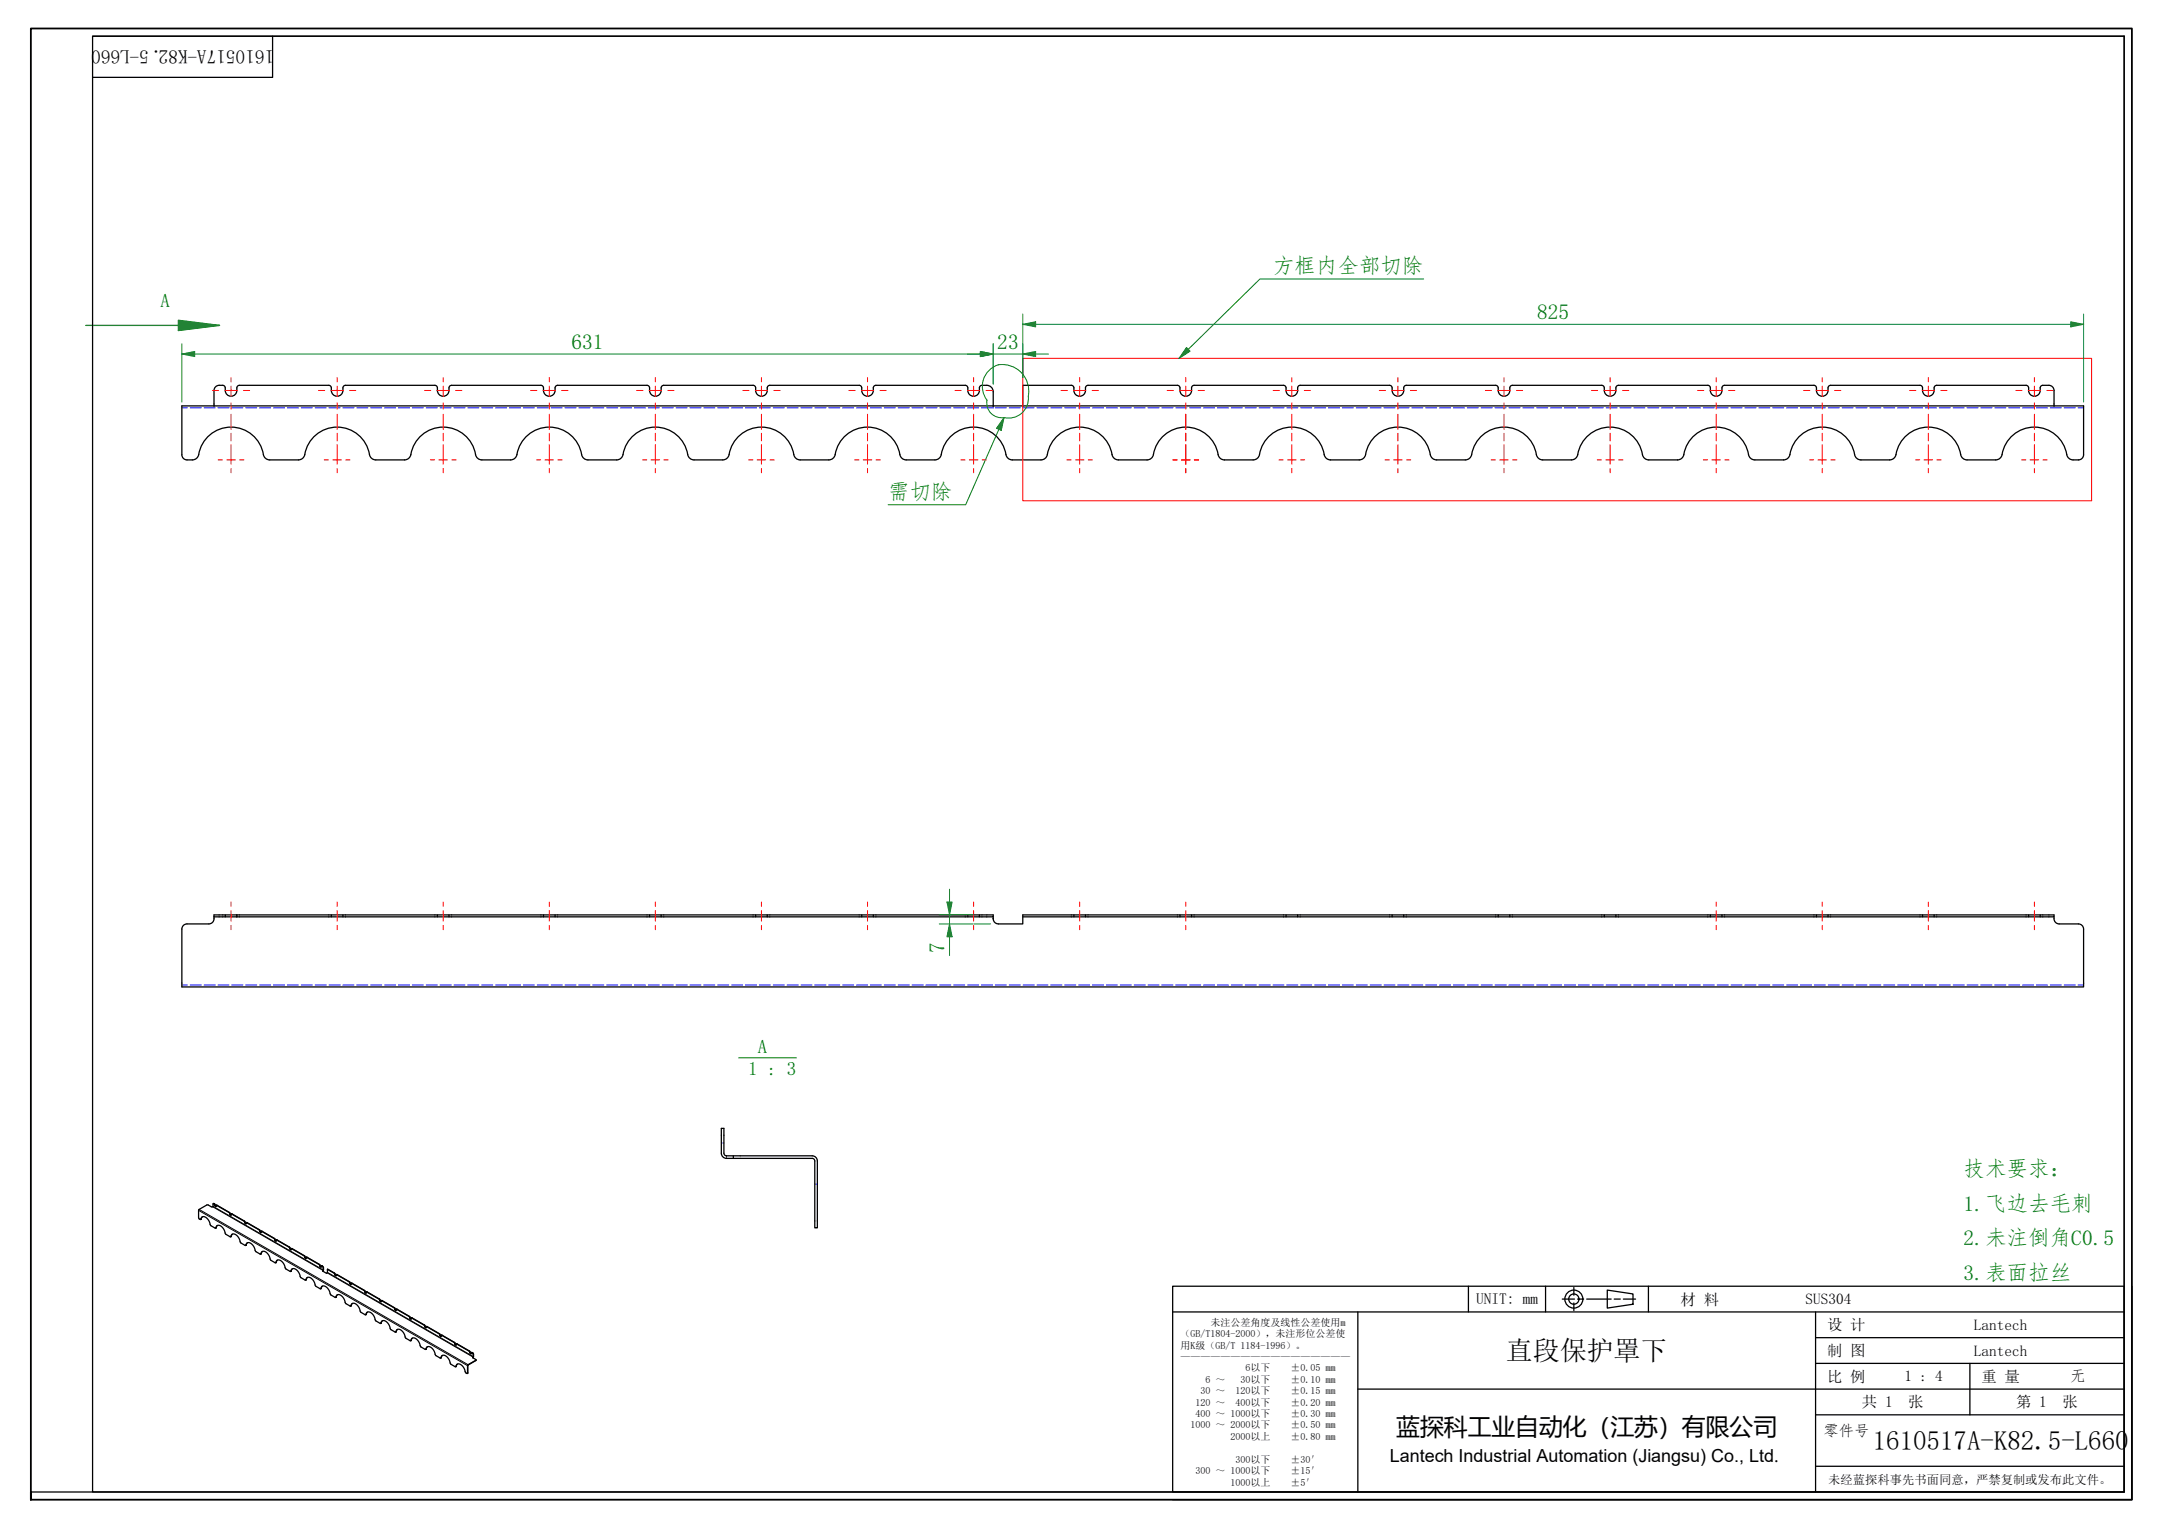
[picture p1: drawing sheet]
<svg xmlns="http://www.w3.org/2000/svg" width="420mm" height="297mm" viewBox="0 0 420 297" stroke-linecap="round" stroke-linejoin="round" font-family="sans-serif">
<g fill="none" stroke="#00f" stroke-width=".19">
<path d="M35.4 79.3h1M37 79.3h2.1M39.7 79.3h2.1M41.6 78.9v.1M41.6 79.2v.1M42.4 79.3h2.1M45.1 79.3h2.1M47.8 79.3h2.1M50.5 79.3h2.1M53.2 79.3h2.1M55.9 79.3h2.1M58.6 79.3h2.1"/>
<path d="M61.3 79.3h2.1M64 79.3h2.1M66.7 79.3h2.1M69.4 79.3h2.1M72.1 79.3h2.1M74.8 79.3h2.1M77.5 79.3h2.1M80.2 79.3h2.1M82.9 79.3h2.1M85.6 79.3h2.1M88.3 79.3h2.1M91 79.3h2.1"/>
<path d="M93.7 79.3h2.1M96.4 79.3h2.1M99.1 79.3h2.1M101.8 79.3h2.1M104.4 79.3h2.2M107.1 79.3h2.2M109.8 79.3h2.2M112.5 79.3h2.2M115.2 79.3h2.2M117.9 79.3h2.2M120.6 79.3h2.2M123.3 79.3h2.2"/>
<path d="M126 79.3h2.2M128.7 79.3h2.2M131.4 79.3h2.2M134.1 79.3h2.2M136.8 79.3h2.2M139.5 79.3h2.2M142.2 79.3h2.2M144.9 79.3h2.2M147.6 79.3h2.2M150.3 79.3h2.2M153 79.3h2.2M155.7 79.3h2.2"/>
<path d="M158.4 79.3h2.2M161.1 79.3h2.2M163.8 79.3h2.2M166.5 79.3h2.2M169.2 79.3h2.2M171.9 79.3h2.2M174.6 79.3h2.2M177.3 79.3h2.2M180 79.3h2.2M182.7 79.3h2.2M185.4 79.3h2.2M188.1 79.3h2.2"/>
<path d="M190.8 79.3h2.2M193.1 79.2v.1zM193.1 78.9v.1M193.5 79.3h2.2M196.2 79.3h2.2M198.9 78.9v.1M198.9 79.2v.1M198.9 79.3h2.2M201.6 79.3h2.2M204.3 79.3h2.2M207 79.3h2.2M209.7 79.3h2.2"/>
<path d="M212.4 79.3h2.2M215.1 79.3h2.2M217.8 79.3h2.2M220.5 79.3h2.2M223.2 79.3h2.2M225.9 79.3h2.2M228.6 79.3h2.2M231.3 79.3h2.2M234 79.3h2.2M236.7 79.3h2.2M239.4 79.3h2.2M242.1 79.3h2.2"/>
<path d="M244.8 79.3h2.2M247.5 79.3h2.2M250.2 79.3h2.2M252.9 79.3h2.2M255.6 79.3h2.1M258.3 79.3h2.1M261 79.3h2.1M263.7 79.3h2.1M266.4 79.3h2.1M269.1 79.3h2.1M271.8 79.3h2.1M274.5 79.3h2.1"/>
<path d="M277.2 79.3h2.1M279.9 79.3h2.1M282.6 79.3h2.1M285.3 79.3h2.1M288 79.3h2.1M290.7 79.3h2.1M293.4 79.3h2.1M296.1 79.3h2.1M298.8 79.3h2.1M301.5 79.3h2.1M304.2 79.3h2.1M306.9 79.3h2.1"/>
<path d="M309.6 79.3h2.1M312.3 79.3h2.1M315 79.3h2.1M317.7 79.3h2.1M320.4 79.3h2.1M323.1 79.3h2.1M325.8 79.3h2.1M328.5 79.3h2.1M331.2 79.3h2.1M333.9 79.3h2.1M336.6 79.3h2.1M339.3 79.3h2.1"/>
<path d="M342 79.3h2.1M344.7 79.3h2.1M347.4 79.3h2.1M350.1 79.3h2.1M352.8 79.3h2.1M355.4 79.3h2.2M358.1 79.3h2.2M360.8 79.3h2.2M363.5 79.3h2.2M366.2 79.3h2.2M368.9 79.3h2.2M371.6 79.3h2.2"/>
<path d="M374.3 79.3h2.2M377 79.3h2.2M379.7 79.3h2.2M382.4 79.3h2.2M385.1 79.3h2.2M387.8 79.3h2.2M390.5 79.3h2.2M393.2 79.3h2.2M395.9 79.3h2.2M398.6 79.3h2.2M399.4 78.9v.1M399.4 79.2v.1"/>
<path d="M401.3 79.3h2.2M404 79.3h1.1M35.4 191.5h1M37 191.5h2.1M39.7 191.5h2.1M42.4 191.5h2.1M45.1 191.5h2.1M47.8 191.5h2.1M50.5 191.5h2.1M53.2 191.5h2.1M55.9 191.5h2.1M58.6 191.5h2.1"/>
<path d="M61.3 191.5h2.1M64 191.5h2.1M66.7 191.5h2.1M69.4 191.5h2.1M72.1 191.5h2.1M74.8 191.5h2.1M77.5 191.5h2.1M80.2 191.5h2.1M82.9 191.5h2.1M85.6 191.5h2.1M88.3 191.5h2.1M91 191.5h2.1"/>
<path d="M93.7 191.5h2.1M96.4 191.5h2.1M99.1 191.5h2.1M101.8 191.5h2.1M104.4 191.5h2.2M107.1 191.5h2.2M109.8 191.5h2.2M112.5 191.5h2.2M115.2 191.5h2.2M117.9 191.5h2.2M120.6 191.5h2.2M123.3 191.5h2.2"/>
<path d="M126 191.5h2.2M128.7 191.5h2.2M131.4 191.5h2.2M134.1 191.5h2.2M136.8 191.5h2.2M139.5 191.5h2.2M142.2 191.5h2.2M144.9 191.5h2.2M147.6 191.5h2.2M150.3 191.5h2.2M153 191.5h2.2M155.7 191.5h2.2"/>
<path d="M158.4 191.5h2.2M161.1 191.5h2.2M163.8 191.5h2.2M166.5 191.5h2.2M169.2 191.5h2.2M171.9 191.5h2.2M174.6 191.5h2.2M177.3 191.5h2.2M180 191.5h2.2M182.7 191.5h2.2M185.4 191.5h2.2M188.1 191.5h2.2"/>
<path d="M190.8 191.5h2.2M193.5 191.5h2.2M196.2 191.5h2.2M198.9 191.5h2.2M201.6 191.5h2.2M204.3 191.5h2.2M207 191.5h2.2M209.7 191.5h2.2M212.4 191.5h2.2M215.1 191.5h2.2M217.8 191.5h2.2M220.5 191.5h2.2"/>
<path d="M223.2 191.5h2.2M225.9 191.5h2.2M228.6 191.5h2.2M231.3 191.5h2.2M234 191.5h2.2M236.7 191.5h2.2M239.4 191.5h2.2M242.1 191.5h2.2M244.8 191.5h2.2M247.5 191.5h2.2M250.2 191.5h2.2M252.9 191.5h2.2"/>
<path d="M255.6 191.5h2.1M258.3 191.5h2.1M261 191.5h2.1M263.7 191.5h2.1M266.4 191.5h2.1M269.1 191.5h2.1M271.8 191.5h2.1M274.5 191.5h2.1M277.2 191.5h2.1M279.9 191.5h2.1M282.6 191.5h2.1M285.3 191.5h2.1"/>
<path d="M288 191.5h2.1M290.7 191.5h2.1M293.4 191.5h2.1M296.1 191.5h2.1M298.8 191.5h2.1M301.5 191.5h2.1M304.2 191.5h2.1M306.9 191.5h2.1M309.6 191.5h2.1M312.3 191.5h2.1M315 191.5h2.1M317.7 191.5h2.1"/>
<path d="M320.4 191.5h2.1M323.1 191.5h2.1M325.8 191.5h2.1M328.5 191.5h2.1M331.2 191.5h2.1M333.9 191.5h2.1M336.6 191.5h2.1M339.3 191.5h2.1M342 191.5h2.1M344.7 191.5h2.1M347.4 191.5h2.1M350.1 191.5h2.1"/>
<path d="M352.8 191.5h2.1M355.4 191.5h2.2M358.1 191.5h2.2M360.8 191.5h2.2M363.5 191.5h2.2M366.2 191.5h2.2M368.9 191.5h2.2M371.6 191.5h2.2M374.3 191.5h2.2M377 191.5h2.2M379.7 191.5h2.2M382.4 191.5h2.2"/>
<path d="M385.1 191.5h2.2M387.8 191.5h2.2M390.5 191.5h2.2M393.2 191.5h2.2M395.9 191.5h2.2M398.6 191.5h2.2M401.3 191.5h2.2M404 191.5h1.1M140.2 222.2h.2M140.6 222.2h.1M141.2 224.7v.2M141.2 225v.2"/>
<path d="M158.4 230.2h.2M158.7 230.2h.2"/>
</g>
<g fill="none" stroke="#000" stroke-width=".25">
<path d="M41.6 78.9v-3a1.26 1.26 0 0 1 2.1-.7l.1 .2a1.2 1.2 0 0 0 1.1 1.6 1.2 1.2 0 0 0 1.1-1.6l.1-.2 .4-.3 17.7 .1a1.51 1.51 0 0 1 .3 1.3 1.18 1.18 0 0 0 1.5 .6 1.18 1.18 0 0 0 .7-1.5l.2-.4 .3-.1 17.6 .1a1.51 1.51 0 0 1 .3 1.3 1.18 1.18 0 0 0 1.5 .6 1.18 1.18 0 0 0 .7-1.5l.2-.4 .3-.1 17.6 .1a1.49 1.49 0 0 1 .3 1.3 1.18 1.18 0 0 0 1.6 .6 1.18 1.18 0 0 0 .6-1.5l.1-.2 .4-.3 17.6 .1a1.5 1.5 0 0 1 .4 1.3 1.18 1.18 0 0 0 1.5 .6 1.18 1.18 0 0 0 .6-1.5l.1-.2 .4-.3 17.7 .1a1.51 1.51 0 0 1 .3 1.3 1.18 1.18 0 0 0 1.5 .6 1.18 1.18 0 0 0 .7-1.5l.2-.4 .3-.1 17.6 .1a1.49 1.49 0 0 1 .3 1.3 1.18 1.18 0 0 0 1.5 .6 1.18 1.18 0 0 0 .7-1.5l.2-.4 .3-.1 17.6 .1a1.49 1.49 0 0 1 .3 1.3 1.18 1.18 0 0 0 1.6 .6 1.18 1.18 0 0 0 .6-1.5l.1-.2a1.82 1.82 0 0 1 2.5 .6l.1 3.1M193.1 78.9h.1M232.2 74.9l-.3 .1a1.51 1.51 0 0 0-.3 1.3 1.18 1.18 0 0 1-1.5 .6 1.18 1.18 0 0 1-.7-1.5l-.2-.4-.3-.1-17.6 .1a1.49 1.49 0 0 0-.3 1.3 1.18 1.18 0 0 1-1.5 .6 1.18 1.18 0 0 1-.7-1.5l-.3-.4-.2-.1h-9.4v4M232.2 74.9l17.6 .1a1.49 1.49 0 0 1 .3 1.3 1.18 1.18 0 0 0 1.5 .6 1.18 1.18 0 0 0 .7-1.5l.2-.4 .3-.1 17.6 .1a1.5 1.5 0 0 1 .3 1.3 1.18 1.18 0 0 0 1.6 .6 1.18 1.18 0 0 0 .6-1.5l.1-.2 .4-.3 17.6 .1a1.51 1.51 0 0 1 .4 1.3 1.18 1.18 0 0 0 1.5 .6 1.18 1.18 0 0 0 .6-1.5l.3-.4 .2-.1 17.7 .1a1.51 1.51 0 0 1 .3 1.3 1.18 1.18 0 0 0 1.5 .6 1.18 1.18 0 0 0 .7-1.5l.2-.4 .3-.1h17.3l.5 .3v.2M332.5 75.4v.5M394.4 75.4v-.2l-.5-.3-17.6 .1a1.51 1.51 0 0 0-.3 1.3 1.18 1.18 0 0 1-1.5 .6 1.18 1.18 0 0 1-.7-1.5l-.1-.2-.4-.3-17.6 .1a1.51 1.51 0 0 0-.3 1.3 1.18 1.18 0 0 1-1.6 .6 1.18 1.18 0 0 1-.6-1.5l-.1-.2-.4-.3-17.7 .1a1.52 1.52 0 0 0-.3 1.3 1.13 1.13 0 0 1-1.2 .7 1.13 1.13 0 0 1-1-1.1M394.4 75.4v.5M398.4 74.9a1 1 0 0 1 1 1v3M398.4 74.9l-1.5 .1a1.51 1.51 0 0 0-.3 1.3 1.13 1.13 0 0 1-1.2 .7 1.13 1.13 0 0 1-1-1.1M217.4 89.4a1.25 1.25 0 0 1-1.2-1 6.4 6.4 0 0 0-6.5-5.4 6.4 6.4 0 0 0-6.2 5.7 1.25 1.25 0 0 1-1.1 .7h-5.9a1.25 1.25 0 0 1-.9-1 6.4 6.4 0 0 0-6.5-5.4 6.4 6.4 0 0 0-6.2 5.7 1.25 1.25 0 0 1-1.1 .7h-6a1.25 1.25 0 0 1-.8-1 6.4 6.4 0 0 0-6.5-5.4 6.4 6.4 0 0 0-6.2 5.7 1.25 1.25 0 0 1-1.2 .7h-5.9a1.25 1.25 0 0 1-.9-1 6.4 6.4 0 0 0-6.5-5.4 6.4 6.4 0 0 0-6.2 5.7 1.25 1.25 0 0 1-1.1 .7h-5.9a1.25 1.25 0 0 1-.9-1 6.4 6.4 0 0 0-6.5-5.4 6.4 6.4 0 0 0-6.2 5.7 1.25 1.25 0 0 1-1.1 .7h-5.9a1.25 1.25 0 0 1-.9-1 6.4 6.4 0 0 0-6.5-5.4 6.4 6.4 0 0 0-6.2 5.7 1.25 1.25 0 0 1-1.1 .7h-6a1.25 1.25 0 0 1-.8-1 6.4 6.4 0 0 0-6.5-5.4 6.4 6.4 0 0 0-6.2 5.7 1.25 1.25 0 0 1-1.1 .7h-6a1.25 1.25 0 0 1-.9-1 6.4 6.4 0 0 0-6.5-5.4 6.4 6.4 0 0 0-6.2 5.7 1.25 1.25 0 0 1-1.1 .7h-5.9a1.24 1.24 0 0 1-.9-1 6.4 6.4 0 0 0-6.5-5.4 6.4 6.4 0 0 0-6.2 5.7 1.99 1.99 0 0 1-2.8 .4l-.3-.7v-9.5h369.7v9.5l-.1 .4-.5 .5a1.87 1.87 0 0 1-2.7-.9 6.4 6.4 0 0 0-6.5-5.4 6.4 6.4 0 0 0-6.2 5.7 1.25 1.25 0 0 1-1.1 .7h-5.9a1.25 1.25 0 0 1-.9-1 6.4 6.4 0 0 0-6.5-5.4 6.4 6.4 0 0 0-6.2 5.7 1.25 1.25 0 0 1-1.1 .7h-5.9a1.25 1.25 0 0 1-.9-1 6.4 6.4 0 0 0-6.5-5.4 6.4 6.4 0 0 0-6.2 5.7 1.25 1.25 0 0 1-1.1 .7h-6a1.25 1.25 0 0 1-.8-1 6.4 6.4 0 0 0-6.5-5.4 6.4 6.4 0 0 0-6.2 5.7 1.25 1.25 0 0 1-1.1 .7h-6a1.25 1.25 0 0 1-.9-1 6.4 6.4 0 0 0-6.5-5.4 6.4 6.4 0 0 0-6.2 5.7 1.25 1.25 0 0 1-1.1 .7h-5.9a1.25 1.25 0 0 1-.9-1 6.4 6.4 0 0 0-6.5-5.4 6.4 6.4 0 0 0-6.2 5.7 1.25 1.25 0 0 1-1.1 .7h-5.9a1.25 1.25 0 0 1-.9-1 6.4 6.4 0 0 0-6.5-5.4 6.4 6.4 0 0 0-6.2 5.7 1.25 1.25 0 0 1-1.1 .7h-6a1.25 1.25 0 0 1-.8-1 6.4 6.4 0 0 0-6.5-5.4 6.4 6.4 0 0 0-6.2 5.7 1.25 1.25 0 0 1-1.2 .7h-5.9a1.25 1.25 0 0 1-.9-1 6.4 6.4 0 0 0-6.5-5.4 6.4 6.4 0 0 0-6.2 5.7 1.25 1.25 0 0 1-1.1 .7h-5.6M41.6 178.2h2.2M43.8 177.9h-2.2a1.35 1.35 0 0 1-.6 1.6l-4.6 .1a1 1 0 0 0-1 1v11.3h369.7v-11.3a1 1 0 0 0-1-1h-3.7a1.08 1.08 0 0 1-1-1.4"/>
<path d="M46 177.9h147.1v.3h-147.1M46 177.9h-2.2v.3h2.2M46 177.9v.3M64.4 177.9v.3M66.7 177.9v.3M85 177.9v.3M87.3 177.9v.3M105.7 177.9v.3M107.9 177.9v.3M126.3 177.9v.3M128.5 177.9v.3M146.9 177.9v.3"/>
<path d="M149.2 177.9v.3M167.5 177.9v.3M169.8 177.9v.3M188.2 177.9v.3M190.4 177.9v.3M193.1 178.2a1.08 1.08 0 0 0 1 1.4h4.8v-1.7h200.5v.3h-200.5M208.8 177.9v.3M211 177.9v.3M229.4 177.9v.3M231.7 177.9v.3M250 177.9v.3M252.3 177.9v.3"/>
<path d="M270.7 177.9v.3M272.9 177.9v.3M291.3 177.9v.3M293.5 177.9v.3M311.9 177.9v.3M314.2 177.9v.3M332.5 177.9v.3M334.8 177.9v.3M353.2 177.9v.3M355.4 177.9v.3M373.8 177.9v.3M376 177.9v.3"/>
<path d="M394.4 177.9v.3M396.7 177.9v.3M39.4 236.5l-.4 .6M41.5 234h.2l.3 .5M42.1 234.3l2.5 1.4 .3 .5M42.3 238.2l-.4 .5M45 236l-.2 .2-.2-.5-2.5-1.4-.1 .2h-.1l-.2-.4-.2-.1-.1 .6-1.1-.4-1.6 1-.1 1.6 .4 .3a.69 .69 0 0 1 .6-.6 .69 .69 0 0 1 .7 .4l.6 1.3 1 .6a.69 .69 0 0 1 .6-.6 .69 .69 0 0 1 .8 .4l.5 1.3 1 .5a.69 .69 0 0 1 .6-.6 .69 .69 0 0 1 .8 .5l.6 1.3 .9 .5a.69 .69 0 0 1 .7-.6 .69 .69 0 0 1 .7 .5l.6 1.2 1 .6a.69 .69 0 0 1 .6-.6 .69 .69 0 0 1 .7 .5l.6 1.2 1 .6a.69 .69 0 0 1 .6-.6 .69 .69 0 0 1 .7 .5l.6 1.2 1 .6a.69 .69 0 0 1 .6-.6 .69 .69 0 0 1 .7 .4l.6 1.3 1 .6a.69 .69 0 0 1 .6-.6 .69 .69 0 0 1 .8 .4l.6 1.3 .9 .5a.69 .69 0 0 1 .6-.6 .69 .69 0 0 1 .8 .5l.6 1.3 .9 .5a.69 .69 0 0 1 .7-.6 .69 .69 0 0 1 .7 .5l.6 1.2 1 .6a.69 .69 0 0 1 .6-.6 .69 .69 0 0 1 .7 .5l.6 1.2 1 .6a.69 .69 0 0 1 .6-.6 .69 .69 0 0 1 .7 .5l.6 1.2 1 .6a.69 .69 0 0 1 .6-.6 .69 .69 0 0 1 .7 .4l.6 1.3 1 .6a.69 .69 0 0 1 .6-.6 .69 .69 0 0 1 .8 .4l.6 1.3 .9 .6a.69 .69 0 0 1 .6-.7 .69 .69 0 0 1 .8 .5l.6 1.3 .9 .5a.69 .69 0 0 1 .7-.6 .69 .69 0 0 1 .7 .5l.6 1.3 1 .5a.69 .69 0 0 1 .6-.6 .69 .69 0 0 1 .7 .5l.6 1.2 1 .6a.69 .69 0 0 1 .6-.6 .69 .69 0 0 1 .7 .5l.6 1.2 .4 .2v-1.6l1.6-1-.6-.5 .1-.2v-.6l-.3-.2-.2 .3-.3-.5-2.4-1.4-.2 .2-.3-.5-2.4-1.4M45 236l2.5 1.4 .2 .5 .3-.2 2.4 1.4a.3 .3 0 0 0 .1 .3 .3 .3 0 0 0 .3 .1l.1-.1 2.4 1.4 .3 .5 .2-.2M45 236l2.5 1.4 .4 .5M45 236h.1M45.2 239.9l-.3 .5M47.9 237.7l2.6 1.4 .3 .5"/>
<path d="M50.8 239.4l2.6 1.4 .3 .5M142.6 224.7v.5l15.6 .1 .2 .4v13h.5v-13a1 1 0 0 0-1-1l-16.9-.1-.3-.4v-4.8h-.5l.1 4.8a1 1 0 0 0 .9 1h1.4M48.1 241.6l-.3 .5M51 243.3l-.3 .5M53.8 241.1l2.4 1.4 .3 .5 .2-.3 2.5 1.5 .2 .4 .2-.2 2.5 1.4a.29 .29 0 0 0 0 .4 .29 .29 0 0 0 .4 0v-.1l.3 .3v.6M53.8 241l2.5 1.4 .3 .5M53.8 241h-.1M53.9 245l-.3 .5M56.7 242.7l2.5 1.4 .3 .5M56.9 246.7l-.4 .5M59.6 244.4l2.5 1.4 .3 .5M59.8 248.3l-.4 .6"/>
<path d="M62.5 246.1l.4 .2-.1 .7M62.7 250l-.3 .5M62.8 247v.1l.7 .4 .2-.1v-.7l1.3 .8 .4 .5M62.8 247l-.1 .1M62.8 247h.1M63.7 246.8l1.3 .7 .2 .5h.2l.1-.2 2.4 1.4 .3 .5 .2-.2M65.4 247.8l2.6 1.4 .3 .5M65.6 251.7l-.3 .5M68.4 249.5l2.4 1.4 .3 .5 .2-.2 2.4 1.4 .3 .5 .2-.3 2.5 1.5 .2 .5 .2-.3M68.4 249.4l2.5 1.5 .3 .5M68.4 249.4l-.1 .1M68.5 253.4l-.3 .5"/>
<path d="M71.2 251.2l2.6 1.3 .3 .5M71.4 255.1l-.3 .5M74.2 252.8l2.5 1.4 .3 .5M74.4 256.8l-.4 .5M77.1 254.5l2.5 1.4 .2 .5 .2-.2 2.5 1.4 .2 .5 .3-.2 2.4 1.4 .2 .5h.2l.1-.2M77.1 254.5l2.5 1.4 .3 .5M77.1 254.5h.1M77.3 258.4l-.4 .6M80 256.2l2.5 1.4 .4 .5M82.9 257.9l2.6 1.4 .3 .5M85.9 259.5l2.5 1.5 .3 .5M85.9 259.5l-.1 .1"/>
<path d="M80.2 260.1l-.3 .5M83.1 261.8l-.3 .5M86 263.5l-.3 .5M88.7 261.3l2.6 1.3 .3 .6M88.9 265.2l-.3 .5M91.7 262.9l.4 .3v.5l-.2 .2M92.6 264.4l-1.6 1-.1 1.6"/>
</g>
<path d="M143.6 205.6h11.2" fill="none" stroke="#008000" stroke-width=".19"/>
<g fill="none" stroke="#000" stroke-width=".19">
<path d="M38.6 235.3l52.3 30.2M38.7 235.1l52.3 30.2M39.1 236.9v.1M41.4 234.6l21.4 12.4M41.4 234.5l21.4 12.4M41.6 234h.1M41.7 234v.1M41.8 234.1l-.1 .1M41.8 234.2l-.1 .1M42 238.6v.1M42.2 234.3h-.1M44.6 235.7h.1"/>
<path d="M44.7 235.8l-.1 .1M44.7 235.9h-.1M45.1 236h-.1M47.5 237.4h.1M47.6 237.5h.1M47.6 237.6h.1M48 237.7h.1M50.5 239.1h-.1M50.5 239.2h.1M50.5 239.3h.1M50.9 239.3v.1M45 240.3h-.1"/>
<path d="M47.9 242h-.1M50.8 243.7h-.1M53.4 240.8h-.1M53.5 240.9h-.1M53.5 241h-.1M53.7 245.4h.1M53.8 241v.1M56.3 242.4l-.1 .1M56.4 242.6h-.1M56.4 242.6l-.1 .1M56.6 247.1h.1M56.8 242.7h-.1"/>
<path d="M59.2 244.1v.1M59.3 244.2l-.1 .1M59.3 244.3l-.1 .1M59.5 248.7v.1M59.7 244.4h-.1M62.1 245.8h.1M62.2 245.9l-.1 .1M62.2 246h-.1M62.5 250.4l-.1 .1M62.6 246.1h-.1M62.7 246.2h.1M62.9 246.5h-.1"/>
<path d="M63.6 247.4l28.4 16.5M63.7 247.3l28.3 16.4M65 247.5h.1M65.1 247.6h.1M65.1 247.7h.1M65.4 252.1h-.1M65.5 247.8h.1M68 249.2h-.1M68 249.3h.1M68 249.4h.1M68.3 253.8h-.1M68.4 249.4v.1"/>
<path d="M70.9 250.9h-.1M71 251h-.1M71 251.1h-.1M71.2 255.5h.1M71.3 251.1v.1M73.8 252.5l-.1 .1M73.9 252.7h-.1M73.9 252.8h-.1M74.1 257.2h.1M74.3 252.8h-.1M76.7 254.2v.1M76.8 254.4h-.1"/>
<path d="M76.8 254.4l-.1 .1M77 258.8v.1M77.2 254.5h-.1M79.6 255.9h.1M79.7 256v.1M79.7 256.1h.1M80.1 256.2h-.1M82.5 257.6h.1M82.6 257.7v.1M82.6 257.8h.1M83 257.9h.1M85.5 259.3h-.1"/>
<path d="M85.5 259.4h.1M85.5 259.5h.1M85.9 259.5v.1M80 260.5l-.1 .1M82.9 262.2h-.1M85.8 263.9h-.1M88.4 261h-.1M88.5 261.1h-.1M88.5 261.2h-.1M88.7 265.6h.1M88.8 261.2v.1M91 266.9h-.1"/>
<path d="M91.3 262.6l-.1 .1M91.4 262.8h-.1M91.4 262.9h-.1M91.8 262.9h-.1M91.9 263h.1M92.1 263.3h-.1M92.5 264.4v.1"/>
</g>
<path d="M34.7 63.3h8" fill="none" stroke="#008000" stroke-width=".25"/>
<path d="M34.7 62.3l8 1-8 1z" fill="#008000"/>
<path d="M16.7 63.3h18M34.7 62.3l8 1-8 1z" fill="none" stroke="#008000" stroke-width=".25"/>
<path d="M6 291.5v-1.5v1.5M6 290v-284.5h408.5v286h-408.5" fill="none" stroke="#000" stroke-width=".35"/>
<path d="M18 7h395v283h-395zM18 7h395M53 7v8h-35M413 7v283h-407" fill="none" stroke="#000" stroke-width=".25"/>
<g fill="none" stroke="#000" stroke-width=".25">
<path d="M228 250h185v40h-185zM228 255h185M264 255v35M285.5 250v5M300.5 250v5M303.7 252.5h2.4M306 250.3v1.5M306 253.3v1.5M306.7 252.5h1.2M308.5 252.5h4.8M312.5 250.8l5 .7v2l-5 .8zM313.8 252.5h1.2"/>
<path d="M315.6 252.5h2.4M320.5 250v5M353 255v35M414.5 250v41.5h-186.5M264 270h149M353 275h60M353 265h60M353 260h60M383 265v10M353 285h60"/>
<circle cx="306" cy="252.5" r="1.75"/>
<circle cx="306" cy="252.5" r="1"/>
</g>
<path d="M198.9 69.7h207.8v27.6h-207.8z" fill="none" stroke="#f00" stroke-width=".19"/>
<g fill="none" stroke="#f00" stroke-width=".19">
<path d="M41.3 75.9h1.2M43.7 75.9h2.4M44.9 73.4v.8M44.9 75.1v2M44.9 78.3v1.2M47.3 75.9h1.2M61.9 75.9h1.2M64.3 75.9h2.5M65.5 73.4v.8M65.5 75.1v2M65.5 78.3v1.2M68 75.9h1.2"/>
<path d="M82.5 75.9h1.3M85 75.9h2.4M86.2 73.4v.8M86.2 75.1v2M86.2 78.3v1.2M88.6 75.9h1.2M103.2 75.9h1.2M105.6 75.9h2.4M106.8 73.4v.8M106.8 75.1v2M106.8 78.3v1.2M109.2 75.9h1.2"/>
<path d="M123.8 75.9h1.2M126.2 75.9h2.4M127.4 73.4v.8M127.4 75.1v2M127.4 78.3v1.2M129.8 75.9h1.2M144.4 75.9h1.2M146.8 75.9h2.5M148 73.4v.8M148 75.1v2M148 78.3v1.2M150.5 75.9h1.2"/>
<path d="M165 75.9h1.3M167.5 75.9h2.4M168.7 73.4v.8M168.7 75.1v2M168.7 78.3v1.2M171.1 75.9h1.2M185.7 75.9h1.2M188.1 75.9h2.4M189.3 73.4v.8M189.3 75.1v2M189.3 78.3v1.2M191.7 75.9h1.2"/>
<path d="M206.3 75.9h1.2M208.7 75.9h2.4M209.9 73.4v.8M209.9 75.1v2M209.9 78.3v1.2M212.3 75.9h1.2M226.9 75.9h1.2M229.3 75.9h2.5M230.5 73.4v.8M230.5 75.1v2M230.5 78.3v1.2M233 75.9h1.2"/>
<path d="M247.5 75.9h1.3M250 75.9h2.4M251.2 73.4v.8M251.2 75.1v2M251.2 78.3v1.2M253.6 75.9h1.2M268.2 75.9h1.2M270.6 75.9h2.4M271.8 73.4v.8M271.8 75.1v2M271.8 78.3v1.2M274.2 75.9h1.2"/>
<path d="M288.8 75.9h1.2M291.2 75.9h2.4M292.4 73.4v.8M292.4 75.1v2M292.4 78.3v1.2M294.8 75.9h1.2M309.4 75.9h1.2M311.8 75.9h2.5M313 73.4v.8M313 75.1v2M313 78.3v1.2M315.5 75.9h1.2"/>
<path d="M330 75.9h1.3M332.5 75.9h2.4M333.7 73.4v.8M333.7 75.1v2M333.7 78.3v1.2M336.1 75.9h1.2M350.7 75.9h1.2M353.1 75.9h2.4M354.3 73.4v.8M354.3 75.1v2M354.3 78.3v1.2M356.7 75.9h1.2"/>
<path d="M371.3 75.9h1.2M373.7 75.9h2.4M374.9 73.4v.8M374.9 75.1v2M374.9 78.3v1.2M377.3 75.9h1.2M391.9 75.9h1.2M394.3 75.9h2.5M395.5 73.4v.8M395.5 75.1v2M395.5 78.3v1.2M398 75.9h1.2"/>
<path d="M42.4 89.4h.9M44.1 89.4h1.7M44.9 80.5v3M44.9 84.2v1.5M44.9 86.4v3.8M44.9 91.1v.8M46.6 89.4h.8M63 89.4h.9M64.7 89.4h1.7M65.5 80.5v3M65.5 84.2v1.5M65.5 86.4v3.8"/>
<path d="M65.5 91.1v.8M67.2 89.4h.8M83.7 89.4h.8M85.3 89.4h1.7M86.2 80.5v3M86.2 84.2v1.5M86.2 86.4v3.8M86.2 91.1v.8M87.8 89.4h.9M104.3 89.4h.8M106 89.4h1.6M106.8 80.5v3"/>
<path d="M106.8 84.2v1.5M106.8 86.4v3.8M106.8 91.1v.8M108.5 89.4h.8M124.9 89.4h.9M126.6 89.4h1.7M127.4 80.5v3M127.4 84.2v1.5M127.4 86.4v3.8M127.4 91.1v.8M129.1 89.4h.8M145.5 89.4h.9"/>
<path d="M147.2 89.4h1.7M148 80.5v3M148 84.2v1.5M148 86.4v3.8M148 91.1v.8M149.7 89.4h.8M166.2 89.4h.8M167.8 89.4h1.7M168.7 80.5v3M168.7 84.2v1.5M168.7 86.4v3.8M168.7 91.1v.8"/>
<path d="M170.3 89.4h.9M186.8 89.4h.8M188.5 89.4h1.6M189.3 80.5v3M189.3 84.2v1.5M189.3 86.4v3.8M189.3 91.1v.8M191 89.4h.8M207.4 89.4h.9M209.1 89.4h1.7M209.9 80.5v3M209.9 84.2v1.5"/>
<path d="M209.9 86.4v3.8M209.9 91.1v.8M211.6 89.4h.8M228 89.4h.9M229.7 89.4h1.7M230.5 80.5v3M230.5 84.2v1.5M230.5 86.4v3.8M230.5 91.1v.8M232.2 89.4h.8M248.7 89.4h.8M250.3 89.4h1.7"/>
<path d="M251.2 80.5v3M251.2 84.2v1.5M251.2 86.4v3.8M251.2 91.1v.8M252.8 89.4h.9M269.3 89.4h.8M271 89.4h1.6M271.8 80.5v3M271.8 84.2v1.5M271.8 86.4v3.8M271.8 91.1v.8M273.5 89.4h.8"/>
<path d="M289.9 89.4h.9M291.6 89.4h1.7M292.4 80.5v3M292.4 84.2v1.5M292.4 86.4v3.8M292.4 91.1v.8M294.1 89.4h.8M310.5 89.4h.9M312.2 89.4h1.7M313 80.5v3M313 84.2v1.5M313 86.4v3.8"/>
<path d="M313 91.1v.8M314.7 89.4h.8M331.2 89.4h.8M332.8 89.4h1.7M333.7 80.5v3M333.7 84.2v1.5M333.7 86.4v3.8M333.7 91.1v.8M335.3 89.4h.9M351.8 89.4h.8M353.5 89.4h1.6M354.3 80.5v3"/>
<path d="M354.3 84.2v1.5M354.3 86.4v3.8M354.3 91.1v.8M356 89.4h.8M372.4 89.4h.9M374.1 89.4h1.7M374.9 80.5v3M374.9 84.2v1.5M374.9 86.4v3.8M374.9 91.1v.8M376.6 89.4h.8M393 89.4h.9"/>
<path d="M394.7 89.4h1.7M395.5 80.5v3M395.5 84.2v1.5M395.5 86.4v3.8M395.5 91.1v.8M397.2 89.4h.8"/>
</g>
<g fill="none" stroke="#f00" stroke-width=".19">
<path d="M44.9 175.4v.8M44.9 177v1M44.9 178.1v1M44.9 179.9v.8M65.5 175.4v.8M65.5 177v1M65.5 178.1v1M65.5 179.9v.8M86.2 175.4v.8M86.2 177v1M86.2 178.1v1M86.2 179.9v.8"/>
<path d="M106.8 175.4v.8M106.8 177v1M106.8 178.1v1M106.8 179.9v.8M127.4 175.4v.8M127.4 177v1M127.4 178.1v1M127.4 179.9v.8M148 175.4v.8M148 177v1M148 178.1v1M148 179.9v.8"/>
<path d="M168.7 175.4v.8M168.7 177v1M168.7 178.1v1M168.7 179.9v.8M189.3 175.4v.8M189.3 177v1M189.3 178.1v1M189.3 179.9v.8M209.9 175.4v.8M209.9 177v1M209.9 178.1v1M209.9 179.9v.8"/>
<path d="M230.5 175.4v.8M230.5 177v1M230.5 178.1v1M230.5 179.9v.8M333.7 175.4v.8M333.7 177v1M333.7 178.1v1M333.7 179.9v.8M354.3 175.4v.8M354.3 177v1M354.3 178.1v1M354.3 179.9v.8"/>
<path d="M374.9 175.4v.8M374.9 177v1M374.9 178.1v1M374.9 179.9v.8M395.5 175.4v.8M395.5 177v1M395.5 178.1v1M395.5 179.9v.8"/>
</g>
<path d="M231 67.9l-1.7 1.8" fill="none" stroke="#008000" stroke-width=".19"/>
<path d="M230.7 67.6l.7 .7-2.1 1.4z" fill="#008000"/>
<path d="M276.8 54.2h-31.8l-14 13.7M230.7 67.6l.7 .7-2.1 1.4z" fill="none" stroke="#008000" stroke-width=".19"/>
<path d="M35.4 68.8h2.5" fill="none" stroke="#00803f" stroke-width=".19"/>
<path d="M35.4 68.8l2.5-.5v1z" fill="#00803f"/>
<path d="M35.4 68.8l2.5-.5v1zM190.6 68.8h2.5" fill="none" stroke="#00803f" stroke-width=".19"/>
<path d="M190.6 68.3l2.5 .5-2.5 .5z" fill="#00803f"/>
<path d="M35.4 66.8v11.4M37.9 68.8h152.7M190.6 68.3l2.5 .5-2.5 .5zM193.1 66.8v7.9M198.9 63h2.5" fill="none" stroke="#00803f" stroke-width=".19"/>
<path d="M198.9 63l2.5-.5v1z" fill="#00803f"/>
<path d="M198.9 63l2.5-.5v1zM402.6 63h2.5" fill="none" stroke="#00803f" stroke-width=".19"/>
<path d="M402.6 62.5l2.5 .5-2.5 .5z" fill="#00803f"/>
<path d="M198.9 61v12.4M201.4 63h201.2M402.6 62.5l2.5 .5-2.5 .5zM405.1 61v17.2" fill="none" stroke="#00803f" stroke-width=".19"/>
<path d="M192.1 72.2a4.2 4.2 0 0 1 6-.2 5.2 5.2 0 0 1 1.8 5 3.8 3.8 0 0 1-4.7 4.2 2.88 2.88 0 0 1-3.3-3.4 4.4 4.4 0 0 1 .2-5.6zM195.2 81.2l-1 2.3" fill="none" stroke="#008000" stroke-width=".19"/>
<path d="M195.2 81.2l-.5 2.5-.9-.4z" fill="#008000"/>
<path d="M191.5 89.5l-3.7 8.6h-15.1M194.2 83.5l-2.6 5.8M195.2 81.2l-.5 2.5-.9-.4z" fill="none" stroke="#008000" stroke-width=".19"/>
<path d="M198.9 68.8h2.5" fill="none" stroke="#00803f" stroke-width=".19"/>
<path d="M198.9 68.8l2.5-.5v1z" fill="#00803f"/>
<path d="M190.6 68.8h2.5M198.9 68.8l2.5-.5v1z" fill="none" stroke="#00803f" stroke-width=".19"/>
<path d="M190.6 68.3l2.5 .5-2.5 .5z" fill="#00803f"/>
<path d="M188.1 68.8h2.5M190.6 68.3l2.5 .5-2.5 .5zM193.1 68.8h5.8M193.1 66.8v7.9M198.9 66.8v6.6M201.4 68.8h2.5M184.6 179.6v2.5" fill="none" stroke="#00803f" stroke-width=".19"/>
<path d="M184.6 179.6l.5 2.5h-1z" fill="#00803f"/>
<path d="M184.6 179.6l.5 2.5h-1zM184.6 175.4v2.5" fill="none" stroke="#00803f" stroke-width=".19"/>
<path d="M184.1 175.4h1l-.5 2.5z" fill="#00803f"/>
<path d="M182.6 177.9h6.6M182.6 179.6h6.6M184.1 175.4h1l-.5 2.5zM184.6 172.9v2.5M184.6 177.9v1.7M189.4 177.9h.1M189.4 179.6h3.2M184.6 182.1v3.7" fill="none" stroke="#00803f" stroke-width=".19"/>
<g font-size="5.2">
<text x="292.8" y="264.4">直段保护罩下</text>
<text x="364.1" y="281.9">1610517A-K82.5-L660</text>
</g>
<text font-size="4.6" x="271.5" y="279">蓝探科工业自动化（江苏）有限公司</text>
<g font-size="4.2" fill="#008000">
<text x="247.5" y="53.1">方框内全部切除</text>
<text x="298.8" y="62">825</text>
<text x="111.1" y="67.8">631</text>
<text x="193.9" y="67.8">23</text>
<text x="172.7" y="97">需切除</text>
<text x="183.6" y="185.3" transform="rotate(-90 183.6 185.3)">7</text>
<text x="381.8" y="228.6">技术要求：</text>
<text x="381.8" y="235.3">1.飞边去毛刺</text>
<text x="381.8" y="242">2.未注倒角C0.5</text>
<text x="381.8" y="248.8">3.表面拉丝</text>
</g>
<text font-size="3.7" x="53.3" y="9.7" transform="rotate(180 53.3 9.7)">1610517A-K82.5-L660</text>
<g font-size="3.7" fill="#008000">
<text x="31.2" y="59.8">A</text>
<text x="145.5" y="209">1 : 3</text>
<text x="147.4" y="204.8">A</text>
</g>
<text font-size="3.5" x="270.2" y="284.2">Lantech Industrial Automation (Jiangsu) Co., Ltd.</text>
<g font-size="3">
<text x="287" y="253.6">UNIT: mm</text>
<text x="326.8" y="253.6">材 料</text>
<text x="351" y="253.5">SUS304</text>
<text x="355.3" y="263.6">制 图</text>
<text x="355.3" y="258.6">设 计</text>
<text x="383.8" y="258.6">Lantech</text>
<text x="383.8" y="263.6">Lantech</text>
<text x="355.3" y="268.6">比 例</text>
<text x="370.3" y="268.5">1 : 4</text>
<text x="385.3" y="268.6">重 量</text>
<text x="402.5" y="268.5">无</text>
<text x="362" y="273.6">共 1</text>
<text x="371" y="273.6">张</text>
<text x="392" y="273.6">第 1</text>
<text x="401" y="273.6">张</text>
<text x="354.5" y="279.1">零件号</text>
</g>
<text font-size="2.4" x="355.5" y="288.4">未经蓝探科事先书面同意，严禁复制或发布此文件。</text>
<g font-size="1.9">
<text x="235.3" y="257.7">未注公差角度及线性公差使用m</text>
<text x="229.5" y="259.9">（GB/T1804-2000），未注形位公差使</text>
<text x="229.5" y="262.2">用K级（GB/T 1184-1996）。</text>
<text x="229.5" y="264.4">—————————————————</text>
<text x="234.4" y="268.8">6 ～</text>
<text x="241.2" y="268.8">30以下</text>
<text x="242.1" y="266.6">6以下</text>
<text x="250.9" y="266.6">±0.05 mm</text>
<text x="250.9" y="268.8">±0.10 mm</text>
<text x="232.4" y="273.3">120 ～</text>
<text x="232.4" y="275.5">400 ～ 1000以下</text>
<text x="233.4" y="271">30 ～</text>
<text x="240.2" y="271">120以下</text>
<text x="240.2" y="273.3">400以下</text>
<text x="250.9" y="271">±0.15 mm</text>
<text x="250.9" y="273.3">±0.20 mm</text>
<text x="250.9" y="275.5">±0.30 mm</text>
<text x="231.4" y="277.7">1000 ～ 2000以下</text>
<text x="239.2" y="279.9">2000以上</text>
<text x="250.9" y="277.7">±0.50 mm</text>
<text x="250.9" y="279.9">±0.80 mm</text>
<text x="232.4" y="286.6">300 ～ 1000以下</text>
<text x="240.2" y="284.3">300以下</text>
<text x="250.9" y="284.3">±30′</text>
<text x="250.9" y="286.6">±15′</text>
<text x="239.2" y="288.8">1000以上</text>
<text x="250.9" y="288.8">±5′</text>
</g>
</svg>
